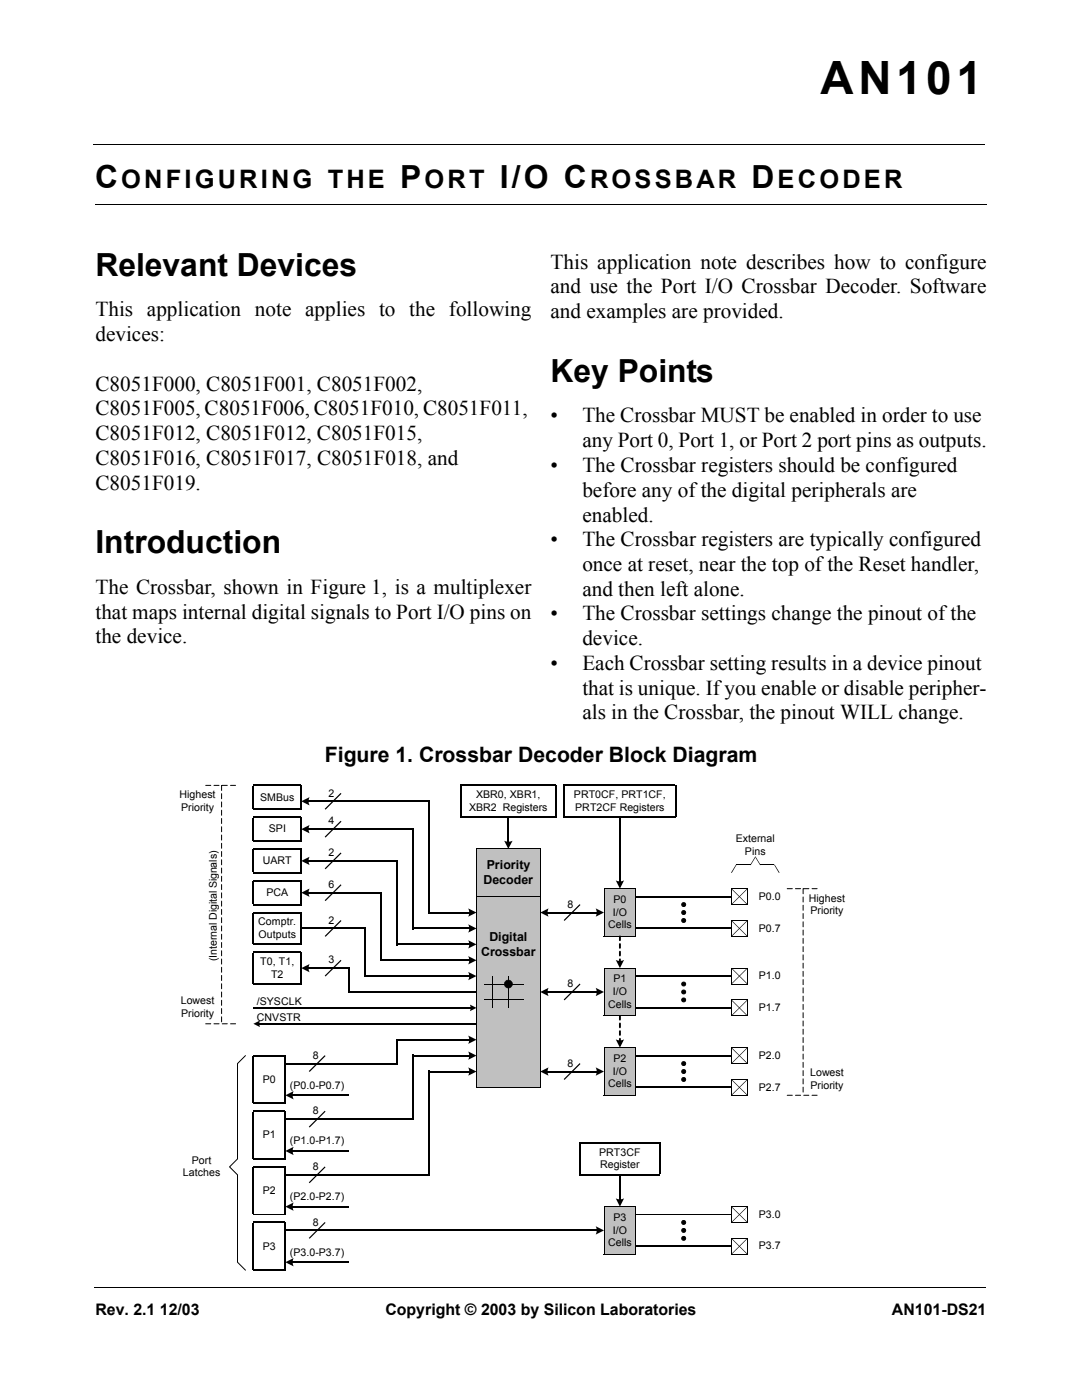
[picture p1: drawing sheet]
<svg xmlns="http://www.w3.org/2000/svg" width="216mm" height="279mm" viewBox="0 0 216 279" stroke-linecap="round" stroke-linejoin="round" font-family="sans-serif">
<path d="M18.6 28.9h177.8M19 40.9h177.8M18.9 256.9h177.8" fill="none" stroke="#000" stroke-width=".2"/>
<g fill="#fff">
<path d="M19.3 8.2h50.8v19.4h-50.8z"/>
<path d="M19.3 8.2h50.8v19.3h-50.8z"/>
<path d="M32.8 155.3h138.6v98.7h-138.6z"/>
<path d="M91.9 156.7h19.1v6.4h-19.1z"/>
</g>
<path d="M91.8 156.7h19.1M91.9 156.8v6.2M111 156.6v6.4M91.8 163.1h19.3" fill="none" stroke="#000" stroke-width=".21"/>
<path d="M115.7 228.1h15.9v6.4h-15.9z" fill="#fff"/>
<path d="M115.6 234.5h16.1M115.6 228.1h15.9M115.7 228.2v6.2M131.6 228v6.4" fill="none" stroke="#000" stroke-width=".21"/>
<path d="M123.7 234.5v5.1" fill="none" stroke="#000" stroke-width=".38"/>
<g fill="#000">
<path d="M146.8 172.6l.1 .1-.9 1.5-.1-.1zM146.9 172.5v.2zM149.7 172.5l.1 .2zM150.6 171.1h.1l-.9 1.5-.1-.1zM150.7 170.9l.1 .2h-.1h-.1zM150.7 171.1h.1l.9 1.4-.1 .1zM151.6 172.6l.1-.1v.2zM154.5 172.5l.1 .1-.1 .1zM154.5 172.7l.1-.1 1 1.5-.2 .1z"/>
<path d="M122.9 239.2l.6 .2 1-.2-.8 1.6z" fill-rule="evenodd"/>
</g>
<path d="M146.9 172.6h2.8M151.7 172.6h2.8" fill="none" stroke="#000" stroke-width=".2"/>
<path d="M50.6 210.7h6.3v9.5h-6.3z" fill="#fff"/>
<path d="M50.5 210.7h6.3M50.6 210.8v9.3M56.9 210.6v9.5M50.5 220.2h6.5" fill="none" stroke="#000" stroke-width=".21"/>
<path d="M50.6 221.8h6.3v9.5h-6.3z" fill="#fff"/>
<path d="M50.5 231.3h6.5M50.5 221.8h6.3M50.6 221.9v9.3M56.9 221.7v9.5" fill="none" stroke="#000" stroke-width=".21"/>
<path d="M50.6 232.9h6.3v9.5h-6.3z" fill="#fff"/>
<path d="M50.5 242.4h6.5" fill="none" stroke="#000" stroke-width=".2"/>
<path d="M50.5 232.9h6.3M50.6 233v9.3M56.9 232.8v9.5" fill="none" stroke="#000" stroke-width=".21"/>
<path d="M56.9 212.3h22.5M79.2 207.3v4.8M79.4 207.5h14.4M82.4 210.5v12.7M82.5 210.7h11.3M85.5 213.7v20.6M85.7 213.8h8.1M56.9 234.5h28.8M56.9 223.4h25.6" fill="none" stroke="#000" stroke-width=".38"/>
<g fill="#000">
<path d="M64.8 210.6l.2 .2-3.2 3.1-.2-.1zM61.6 236l3.2-3.2 .2 .2-3.2 3.1zM64.8 221.7l.2 .1-3.2 3.2-.2-.1z"/>
<path d="M93.4 213l1.7 .8-1.7 .9 .2-.7z" fill-rule="evenodd"/>
<path d="M93.4 209.8l1.7 .9-1.7 .8 .2-.7z" fill-rule="evenodd"/>
<path d="M93.4 206.7l1.7 .8-1.7 .8 .2-.6z" fill-rule="evenodd"/>
</g>
<path d="M50.6 244h6.3v9.5h-6.3z" fill="#fff"/>
<path d="M50.5 253.5h6.5M50.5 244h6.3M50.6 244.1v9.3M56.9 243.9v9.5" fill="none" stroke="#000" stroke-width=".21"/>
<path d="M120.5 240.8h6.4v9.5h-6.4z" fill="#c0c0c0"/>
<path d="M120.5 250.3h6.4M120.5 240.8h6.3M120.5 240.9v9.4M126.9 240.7v9.6" fill="none" stroke="#000" stroke-width=".2"/>
<path d="M145.9 240.8h3.2v3.2h-3.2z" fill="#fff"/>
<path d="M126.9 242.4h19M145.9 244h3.3M145.9 240.8h3.2M145.9 240.9v3M149.1 240.7v3.2" fill="none" stroke="#000" stroke-width=".2"/>
<path d="M145.9 240.9l.1-.1 3.2 3.1-.1 .1zM145.9 243.9l3.2-3.1 .1 .1-3.2 3.1z" fill="#000"/>
<path d="M95.1 178.9h12.7v38.1h-12.7z" fill="#c0c0c0"/>
<path d="M95 178.9h12.7M95.1 179v38M107.8 178.9v38.1M96.7 196.4h7.9M96.7 199.6h7.9M98.3 194.8v6.3M101.4 194.8v6.3M95 217h12.9" fill="none" stroke="#000" stroke-width=".2"/>
<g fill="#000">
<path d="M100.6 196.1l.1 .1v.2h-.1zM100.6 196.1l.1 .1zM100.6 196.7l.1-.1 .1 .2-.1 .1zM100.6 196.6h.1zM100.6 196.4h.1v.2h-.1zM100.7 195.9l.1 .1-.1 .2-.1-.1zM100.8 195.9v.1zM100.8 196.9v-.1l.2 .2-.1 .1zM100.7 196.9l.1-.1zM100.9 195.7l.1 .1-.2 .2v-.1zM100.9 195.7l.1 .1zM101 197l.2 .1-.1 .1-.2-.1z"/>
<path d="M100.9 197.1l.1-.1zM100.9 195.7l.2-.1 .1 .1-.2 .1zM101.1 195.6l.1 .1zM101.2 197.1h.2v.2l-.2-.1zM101.2 197.1v.1zM101.2 195.6l.2-.1v.2h-.2zM101.4 197.1h.3v.1l-.2 .1zM101.4 197.1l.1 .2zM101.4 195.5l.3 .1v.1h-.3zM101.7 195.6v.1zM101.7 197.1l.2-.1v.1l-.2 .1zM101.7 197.1v.1z"/>
<path d="M101.7 195.6l.2 .1v.1l-.2-.1zM101.9 195.7v.1zM101.9 197l.1-.2 .1 .1-.1 .2zM101.9 197v.1zM102 195.7l.1 .2-.1 .1-.1-.2zM102.1 195.9l-.1 .1zM102.2 196.6l.1 .1-.1 .2-.2-.1zM102 196.8l.2 .1zM102 196l.2-.1 .1 .2-.1 .1zM102.2 196.2l.1-.1zM102.2 196.4h.1v.2h-.1zM102.2 196.6l.1 .1z"/>
<path d="M102.2 196.2l.1-.1v.3h-.1zM102.2 196.4h.1z"/>
<circle cx="101.4" cy="196.4" r=".8"/>
</g>
<path d="M95.1 169.4h12.7v9.5h-12.7z" fill="#c0c0c0"/>
<path d="M95 178.9h12.9M95 169.4h12.7M95.1 169.5v9.4M107.8 169.4v9.5" fill="none" stroke="#000" stroke-width=".2"/>
<path d="M120.5 193.2h6.4v9.5h-6.4z" fill="#c0c0c0"/>
<path d="M120.5 193.2h6.3M120.5 193.3v9.4M126.9 193.1v9.6M120.5 202.7h6.4" fill="none" stroke="#000" stroke-width=".2"/>
<path d="M50.6 156.7h9.5v4.8h-9.5z" fill="#fff"/>
<path d="M50.5 156.7h9.5M50.6 156.8v4.6M60.1 156.6v4.8M50.5 161.5h9.7" fill="none" stroke="#000" stroke-width=".21"/>
<path d="M61.4 159.9h24.3M85.5 160.1v22.2M85.7 182.1h8.1" fill="none" stroke="#000" stroke-width=".38"/>
<g fill="#000">
<path d="M68 158.2l.1 .2-3.1 3.2-.2-.2z"/>
<path d="M60.1 159.9l1.7-.8-.2 .6 .2 1z" fill-rule="evenodd"/>
<path d="M93.4 181.3l1.7 .8-1.7 .8 .2-.6z" fill-rule="evenodd"/>
</g>
<path d="M50.6 163.1h9.5v4.8h-9.5z" fill="#fff"/>
<path d="M50.5 167.9h9.7M50.5 163.1h9.5M50.6 163.2v4.5M60.1 163v4.7" fill="none" stroke="#000" stroke-width=".21"/>
<path d="M61.4 165.5h21.1M82.4 165.7v19.8M82.5 185.3h11.3" fill="none" stroke="#000" stroke-width=".38"/>
<g fill="#000">
<path d="M64.8 167l3.2-3.2 .1 .2-3.1 3.2z"/>
<path d="M60.1 165.5l1.7-.8-.2 .6 .2 1z" fill-rule="evenodd"/>
<path d="M93.4 184.5l1.7 .8-1.7 .8 .2-.6z" fill-rule="evenodd"/>
</g>
<path d="M50.6 169.4h9.5v4.8h-9.5z" fill="#fff"/>
<path d="M50.5 174.2h9.7M50.5 169.4h9.5M50.6 169.5v4.6M60.1 169.3v4.8" fill="none" stroke="#000" stroke-width=".21"/>
<path d="M61.4 171.8h18M79.2 172v16.7M79.4 188.5h14.4" fill="none" stroke="#000" stroke-width=".38"/>
<g fill="#000">
<path d="M68 170.1l.1 .2-3.1 3.2-.2-.2z"/>
<path d="M60.1 171.8l1.7-.8-.2 .6 .2 1z" fill-rule="evenodd"/>
<path d="M93.4 187.6l1.7 .9-1.7 .8 .2-.7z" fill-rule="evenodd"/>
</g>
<path d="M50.6 175.8h9.5v4.7h-9.5z" fill="#fff"/>
<path d="M50.5 175.8h9.5M50.6 175.9v4.5M60.1 175.7v4.7M50.5 180.5h9.7" fill="none" stroke="#000" stroke-width=".21"/>
<path d="M61.4 178.2h14.8M76 178.4v13.4M76.2 191.6h17.6" fill="none" stroke="#000" stroke-width=".38"/>
<g fill="#000">
<path d="M68 176.5l.1 .2-3.1 3.1-.2-.1z"/>
<path d="M60.1 178.2l1.7-.9-.2 .7 .2 1z" fill-rule="evenodd"/>
<path d="M93.4 190.8l1.7 .8-1.7 .9 .2-.7z" fill-rule="evenodd"/>
</g>
<path d="M50.6 190.1h9.5v6.3h-9.5z" fill="#fff"/>
<path d="M50.5 196.4h9.7M50.5 190.1h9.5M50.6 190.2v6.1M60.1 189.9v6.4M50.6 201.1h43.5M51.6 204.3h43.5" fill="none" stroke="#000" stroke-width=".21"/>
<path d="M61.4 193.2h8.4" fill="none" stroke="#000" stroke-width=".36"/>
<path d="M69.6 193.4v4.8M69.8 198h25.3" fill="none" stroke="#000" stroke-width=".38"/>
<g fill="#000">
<path d="M64.8 194.7l3.2-3.1 .1 .1-3.1 3.2z"/>
<path d="M60.1 193.2l1.7-.8-.2 .7 .2 .9z" fill-rule="evenodd"/>
<path d="M50.6 204.3l1.3-.6-.2 .6 .2 .7z" fill-rule="evenodd"/>
<path d="M93.8 200.5l1.3 .6-1.3 .7 .1-.7z" fill-rule="evenodd"/>
</g>
<path d="M145.9 247.1h3.2v3.2h-3.2z" fill="#fff"/>
<path d="M145.9 250.3h3.3M145.9 247.1h3.2M145.9 247.2v3.1M149.1 247.1v3.2" fill="none" stroke="#000" stroke-width=".2"/>
<path d="M145.9 247.2l.1-.1 3.2 3.2-.1 .1zM145.9 250.3l3.2-3.2 .1 .1-3.2 3.2z" fill="#000"/>
<path d="M126.9 248.7h19" fill="none" stroke="#000" stroke-width=".21"/>
<path d="M145.9 193.2h3.2v3.2h-3.2z" fill="#fff"/>
<path d="M145.9 196.4h3.3M145.9 193.2h3.2M145.9 193.3v3M149.1 193.1v3.2" fill="none" stroke="#000" stroke-width=".2"/>
<path d="M145.9 193.3l.1-.1 3.2 3.1-.1 .1zM145.9 196.3l3.2-3.1 .1 .1-3.2 3.1z" fill="#000"/>
<path d="M126.9 194.8h19" fill="none" stroke="#000" stroke-width=".21"/>
<path d="M145.9 199.6h3.2v3.1h-3.2z" fill="#fff"/>
<path d="M145.9 199.6h3.2M145.9 199.6v3.1M149.1 199.5v3.2M145.9 202.7h3.3" fill="none" stroke="#000" stroke-width=".2"/>
<path d="M145.9 199.6l.1-.1 3.2 3.2-.1 .1zM145.9 202.7l3.2-3.2 .1 .1-3.2 3.2z" fill="#000"/>
<path d="M126.9 201.1h19" fill="none" stroke="#000" stroke-width=".21"/>
<g fill="#000" stroke="#000" stroke-width=".2">
<circle cx="136.4" cy="199.6" r=".4"/>
<circle cx="136.4" cy="196.4" r=".4"/>
<circle cx="136.4" cy="198" r=".4"/>
<circle cx="136.4" cy="247.2" r=".4"/>
<circle cx="136.4" cy="244" r=".4"/>
<circle cx="136.4" cy="245.6" r=".4"/>
</g>
<path d="M120.5 209.1h6.4v9.5h-6.4z" fill="#c0c0c0"/>
<path d="M120.5 218.6h6.4M120.5 209.1h6.3M120.5 209.1v9.4M126.9 209v9.5" fill="none" stroke="#000" stroke-width=".2"/>
<path d="M145.9 209.1h3.2v3.2h-3.2z" fill="#fff"/>
<path d="M145.9 212.3h3.3M145.9 209.1h3.2M145.9 209.1v3.1M149.1 209v3.2" fill="none" stroke="#000" stroke-width=".2"/>
<path d="M145.9 209.1l.1-.1 3.2 3.2-.1 .1zM145.9 212.2l3.2-3.2 .1 .1-3.2 3.2z" fill="#000"/>
<path d="M126.9 210.7h19" fill="none" stroke="#000" stroke-width=".21"/>
<path d="M145.9 215.4h3.2v3.2h-3.2z" fill="#fff"/>
<path d="M145.9 218.6h3.3M145.9 215.4h3.2M145.9 215.5v3M149.1 215.4v3.1" fill="none" stroke="#000" stroke-width=".2"/>
<path d="M145.9 215.5l.1-.1 3.2 3.1-.1 .1zM145.9 218.5l3.2-3.1 .1 .1-3.2 3.1z" fill="#000"/>
<path d="M126.9 217h19" fill="none" stroke="#000" stroke-width=".21"/>
<g fill="#000" stroke="#000" stroke-width=".2">
<circle cx="136.4" cy="213.9" r=".4"/>
<circle cx="136.4" cy="212.3" r=".4"/>
<circle cx="136.4" cy="215.4" r=".4"/>
</g>
<path d="M120.5 177.4h6.4v9.5h-6.4z" fill="#c0c0c0"/>
<path d="M120.5 177.4h6.3M120.5 177.4v9.4M126.9 177.3v9.5M120.5 186.9h6.4" fill="none" stroke="#000" stroke-width=".2"/>
<path d="M145.9 177.4h3.2v3.1h-3.2z" fill="#fff"/>
<path d="M145.9 177.4h3.2M145.9 177.4v3.1M149.1 177.3v3.2M145.9 180.5h3.3" fill="none" stroke="#000" stroke-width=".2"/>
<path d="M145.9 177.4l.1-.1 3.2 3.2-.1 .1zM145.9 180.5l3.2-3.2 .1 .1-3.2 3.2z" fill="#000"/>
<path d="M126.9 178.9h19" fill="none" stroke="#000" stroke-width=".21"/>
<path d="M145.9 183.7h3.2v3.2h-3.2z" fill="#fff"/>
<g fill="none" stroke="#000" stroke-width=".2">
<path d="M41 156.7h1.1M42.7 156.7h1M44.2 156.7v1.1M44.2 158.4v1M44.3 156.7h1.1M46 156.7h1M44.2 160v1.1M44.2 161.7v1M44.2 163.3v1.1M44.2 165v1M44.2 166.6v1.1M44.2 168.3v1"/>
<path d="M44.2 169.9v1M44.2 171.6v1M44.2 173.2v1M44.2 174.9v1M44.2 176.5v1M44.2 178.2v1M44.2 179.8v1M157.1 177.4h1M158.7 177.4h1M160.3 177.4v1M160.3 179v1M160.4 177.4h1"/>
<path d="M162 177.4h1M44.2 181.5v1M44.2 183.1v1M44.2 184.8v1M44.2 186.4v1.1M44.2 188.1v1M44.2 189.7v1.1M44.2 191.4v1M44.2 193v1M44.2 194.7v1M44.2 196.3v1M44.2 198v1"/>
<path d="M44.2 199.6v1M145.9 186.9h3.3M145.9 183.7h3.2M145.9 183.8v3M149.1 183.6v3.2M160.3 180.7v1M160.3 182.3v1M160.3 184v1M160.3 185.6v1M160.3 187.3v1M160.3 188.9v1M160.3 190.6v1"/>
<path d="M160.3 192.2v1M160.3 193.8v1.1M160.3 195.5v1M160.3 197.1v1.1M160.3 198.8v1M41 204.3h1.1M42.7 204.3h1M44.2 201.3v1M44.2 202.9v1M44.3 204.3h1.1M46 204.3h1M49 210.7l-1.6 1.6v19l-1.6 1.6 1.6 1.6v17.4l1.6 1.6"/>
<path d="M157.1 218.6h1M158.7 218.6h1M160.3 200.4v1.1M160.3 202.1v1M160.3 203.8v1M160.3 205.4v1M160.3 207.1v1M160.3 208.7v1M160.3 210.4v1M160.3 212v1M160.3 213.7v1M160.3 215.3v1"/>
<path d="M160.3 217v1M160.4 218.6h1M162 218.6h1"/>
</g>
<g fill="#000">
<path d="M115.7 180.4l.1 .2-3.2 3.2-.1-.2zM115.7 196.3l.1 .2-3.2 3.1-.1-.1zM145.9 183.7h.1l3.2 3.1-.1 .1zM145.9 186.8l3.2-3.1h.1l-3.2 3.2zM115.7 212.2l.1 .1-3.2 3.2-.1-.2zM64.8 243.9l.2 .2-3.2 3.1-.2-.1z"/>
<path d="M100.6 167.8l.7 .2 1-.2-.9 1.6z" fill-rule="evenodd"/>
<path d="M107.8 182.1l1.7-.8-.2 .6 .2 1z" fill-rule="evenodd"/>
<path d="M107.8 198l1.7-.9-.2 .7 .2 1z" fill-rule="evenodd"/>
<path d="M118.9 181.3l1.6 .8-1.6 .8 .2-.6z" fill-rule="evenodd"/>
<path d="M118.9 197.1l1.6 .9-1.6 .8 .2-.7z" fill-rule="evenodd"/>
<path d="M122.9 191.6l.6 .2 1-.2-.8 1.6z" fill-rule="evenodd"/>
<path d="M56.9 218.6l1.7-.8-.2 .6 .2 1z" fill-rule="evenodd"/>
<path d="M107.8 213.8l1.7-.8-.2 .7 .2 1z" fill-rule="evenodd"/>
<path d="M118.9 213l1.6 .8-1.6 .9 .2-.7z" fill-rule="evenodd"/>
<path d="M122.9 207.4l.6 .2 1-.2-.8 1.7z" fill-rule="evenodd"/>
<path d="M56.9 229.7l1.7-.8-.2 .6 .2 1z" fill-rule="evenodd"/>
<path d="M56.9 240.8l1.7-.8-.2 .6 .2 1z" fill-rule="evenodd"/>
<path d="M118.9 244.7l1.6 .9-1.6 .8 .2-.7z" fill-rule="evenodd"/>
</g>
<path d="M126.9 185.3h19" fill="none" stroke="#000" stroke-width=".21"/>
<g fill="#000" stroke="#000" stroke-width=".2">
<circle cx="136.4" cy="182.1" r=".4"/>
<circle cx="136.4" cy="180.5" r=".4"/>
<circle cx="136.4" cy="183.7" r=".4"/>
</g>
<g fill="none" stroke="#000" stroke-width=".38">
<path d="M101.4 163.1v5.1M109.1 182.1h10.2M109.1 198h10.2M123.7 186.9v.7M123.7 188.4v.8M123.7 189.9v.8M123.7 191.5v.5M58.2 218.6h11.4M109.1 213.8h10.2M123.7 202.7v.8M123.7 204.3v.7M123.7 205.8v.7"/>
<path d="M123.7 207.3v.5M58.2 229.7h11.4M56.9 245.6h62.4M58.2 240.8h11.4"/>
</g>
<path d="M112.6 156.7h22.2v6.4h-22.2z" fill="#fff"/>
<path d="M112.5 156.7h22.2M112.6 156.8v6.2M134.8 156.6v6.4M112.5 163.1h22.4" fill="none" stroke="#000" stroke-width=".21"/>
<path d="M123.7 163.1v13M58.2 251.9h11.4" fill="none" stroke="#000" stroke-width=".38"/>
<g fill="#000">
<path d="M122.9 175.7l.6 .2 1-.2-.8 1.7z" fill-rule="evenodd"/>
<path d="M56.9 251.9l1.7-.8-.2 .6 .2 1z" fill-rule="evenodd"/>
</g>
<path d="M50.6 182.1h9.5v6.4h-9.5z" fill="#fff"/>
<path d="M50.5 188.5h9.7M50.5 182.1h9.5M50.6 182.2v6.2M60.1 182v6.4" fill="none" stroke="#000" stroke-width=".21"/>
<path d="M60.1 185.3h12.9M72.8 185.5v9.5M73 194.8h20.8" fill="none" stroke="#000" stroke-width=".38"/>
<g fill="#000">
<path d="M64.8 186.8l3.2-3.2 .1 .2-3.1 3.2z"/>
<path d="M93.4 194l1.7 .8-1.7 .8 .2-.6z" fill-rule="evenodd"/>
</g>
<text font-size="9.2" x="163.7" y="18.8">AN101</text>
<g font-size="6.3">
<text x="19" y="37.5">C</text>
<text x="79.8" y="37.5">P</text>
<text x="99.7" y="37.5">I/O C</text>
<text x="150" y="37.5">D</text>
<text x="19" y="55">Relevant Devices</text>
<text x="109.9" y="76.2">Key Points</text>
<text x="19" y="110.4">Introduction</text>
</g>
<g font-size="5.1">
<text x="24.2" y="37.5">ONFIGURING THE</text>
<text x="84.7" y="37.5">ORT</text>
<text x="117.7" y="37.5">ROSSBAR</text>
<text x="155.2" y="37.5">ECODER</text>
</g>
<g font-size="4.2">
<text x="109.9" y="53.6">This application note describes how to configure</text>
<text x="109.9" y="58.6">and use the Port I/O Crossbar Decoder. Software</text>
<text x="19" y="63.1">This application note applies to the following</text>
<text x="109.9" y="63.5">and examples are provided.</text>
<text x="19" y="68.1">devices:</text>
<text x="19" y="78">C8051F000, C8051F001, C8051F002,</text>
<text x="19" y="82.9">C8051F005, C8051F006, C8051F010, C8051F011,</text>
<text x="19" y="87.8">C8051F012, C8051F012, C8051F015,</text>
<text x="109.9" y="84.3">•</text>
<text x="116.2" y="84.3">The Crossbar MUST be enabled in order to use</text>
<text x="116.2" y="89.3">any Port 0, Port 1, or Port 2 port pins as outputs.</text>
<text x="19" y="92.8">C8051F016, C8051F017, C8051F018, and</text>
<text x="109.9" y="94.2">•</text>
<text x="116.2" y="94.2">The Crossbar registers should be configured</text>
<text x="19" y="97.7">C8051F019.</text>
<text x="116.2" y="99.1">before any of the digital peripherals are</text>
<text x="116.2" y="104.1">enabled.</text>
<text x="109.9" y="109">•</text>
<text x="116.2" y="109">The Crossbar registers are typically configured</text>
<text x="116.2" y="113.9">once at reset, near the top of the Reset handler,</text>
<text x="19" y="118.5">The Crossbar, shown in Figure 1, is a multiplexer</text>
<text x="116.2" y="118.9">and then left alone.</text>
<text x="19" y="123.5">that maps internal digital signals to Port I/O pins on</text>
<text x="109.9" y="123.8">•</text>
<text x="116.2" y="123.8">The Crossbar settings change the pinout of the</text>
<text x="19" y="128.4">the device.</text>
<text x="116.2" y="128.8">device.</text>
<text x="109.9" y="133.7">•</text>
<text x="116.2" y="133.7">Each Crossbar setting results in a device pinout</text>
<text x="116.2" y="138.6">that is unique. If you enable or disable peripher-</text>
<text x="116.2" y="143.6">als in the Crossbar, the pinout WILL change.</text>
<text x="64.8" y="152">Figure 1. Crossbar Decoder Block Diagram</text>
</g>
<g font-size="3.2">
<text x="19" y="262.5">Rev. 2.1 12/03</text>
<text x="76.9" y="262.5">Copyright © 2003 by Silicon Laboratories</text>
<text x="178" y="262.5">AN101-DS21</text>
</g>
<g font-size="2.5">
<text x="97.1" y="173.4">Priority</text>
<text x="96.5" y="176.4">Decoder</text>
<text x="96" y="190.8">Crossbar</text>
<text x="97.6" y="187.8">Digital</text>
</g>
<g font-size="2.1">
<text x="35.8" y="159.3">Highest</text>
<text x="36.2" y="161.9">Priority</text>
<text x="51.9" y="159.8">SMBus</text>
<text x="65.6" y="159">2</text>
<text x="93.6" y="161.8">XBR2 Registers</text>
<text x="95" y="159.3">XBR0, XBR1,</text>
<text x="114.5" y="159.3">PRT0CF, PRT1CF,</text>
<text x="114.8" y="161.8">PRT2CF Registers</text>
<text x="53.6" y="166.1">SPI</text>
<text x="65.6" y="164.5">4</text>
<text x="52.4" y="172.4">UART</text>
<text x="65.6" y="170.9">2</text>
<text x="146.8" y="168">External</text>
<text x="148.7" y="170.5">Pins</text>
<text x="53.1" y="178.8">PCA</text>
<text x="65.6" y="177.2">6</text>
<text x="151.4" y="179.6">P0.0</text>
<text x="161.4" y="180">Highest</text>
<text x="51.5" y="184.7">Comptr.</text>
<text x="65.6" y="184.3">2</text>
<text x="113.3" y="181.2">8</text>
<text x="121.3" y="185.3">Cells</text>
<text x="122.3" y="182.8">I/O</text>
<text x="122.4" y="180.2">P0</text>
<text x="151.4" y="185.9">P0.7</text>
<text x="161.7" y="182.5">Priority</text>
<text x="43.3" y="191.8" transform="rotate(-90 43.3 191.8)">(Internal Digital Signals)</text>
<text x="51.6" y="187.2">Outputs</text>
<text x="51.9" y="192.6">T0, T1,</text>
<text x="54.1" y="195.1">T2</text>
<text x="65.6" y="192.3">3</text>
<text x="113.3" y="197">8</text>
<text x="122.4" y="196.1">P1</text>
<text x="151.4" y="195.4">P1.0</text>
<text x="36.1" y="200.4">Lowest</text>
<text x="36.2" y="203">Priority</text>
<text x="51.3" y="200.5">/SYSCLK</text>
<text x="51.3" y="203.7">CNVSTR</text>
<text x="121.3" y="201.1">Cells</text>
<text x="122.3" y="198.6">I/O</text>
<text x="151.4" y="201.8">P1.7</text>
<text x="62.4" y="211.3">8</text>
<text x="113.3" y="212.9">8</text>
<text x="122.3" y="214.5">I/O</text>
<text x="122.4" y="211.9">P2</text>
<text x="151.4" y="211.3">P2.0</text>
<text x="161.7" y="214.7">Lowest</text>
<text x="52.4" y="216.1">P0</text>
<text x="57.8" y="217.3">(P0.0-P0.7)</text>
<text x="121.3" y="217">Cells</text>
<text x="151.4" y="217.7">P2.7</text>
<text x="161.7" y="217.3">Priority</text>
<text x="52.4" y="227.2">P1</text>
<text x="62.4" y="222.4">8</text>
<text x="38.3" y="232.2">Port</text>
<text x="57.8" y="228.4">(P1.0-P1.7)</text>
<text x="62.4" y="233.5">8</text>
<text x="119.6" y="230.7">PRT3CF</text>
<text x="119.8" y="233.2">Register</text>
<text x="36.5" y="234.8">Latches</text>
<text x="52.4" y="238.3">P2</text>
<text x="57.8" y="239.5">(P2.0-P2.7)</text>
<text x="62.4" y="244.6">8</text>
<text x="122.4" y="243.6">P3</text>
<text x="151.4" y="243">P3.0</text>
<text x="52.4" y="249.4">P3</text>
<text x="57.8" y="250.6">(P3.0-P3.7)</text>
<text x="121.3" y="248.7">Cells</text>
<text x="122.3" y="246.2">I/O</text>
<text x="151.4" y="249.4">P3.7</text>
</g>
</svg>
